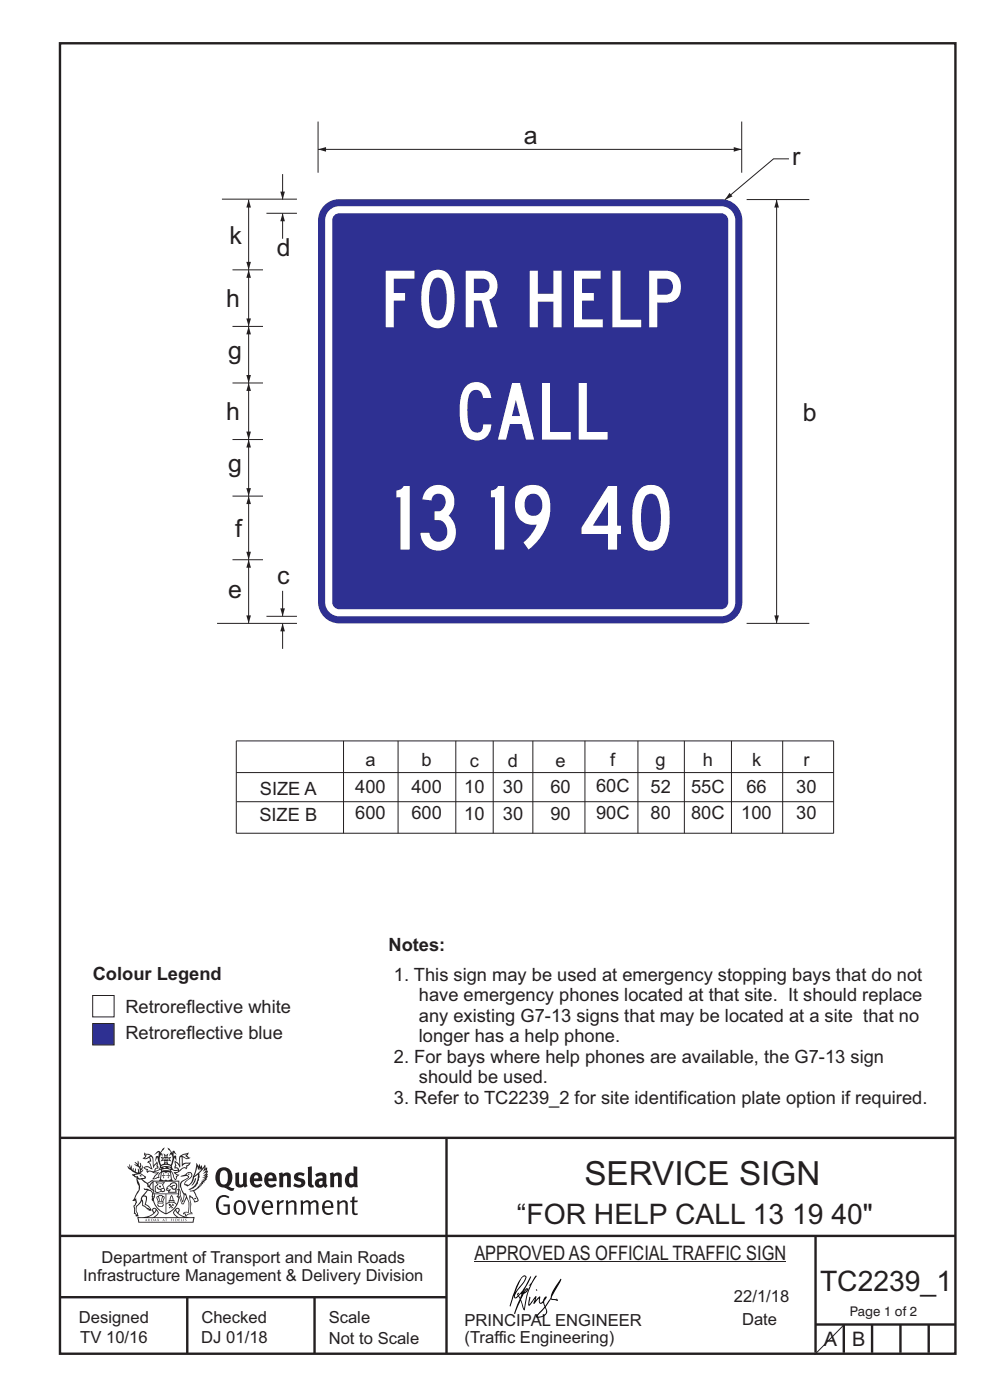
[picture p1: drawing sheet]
<svg xmlns="http://www.w3.org/2000/svg" width="210mm" height="297mm" viewBox="0 0 210 297" stroke-linecap="round" stroke-linejoin="round" font-family="sans-serif">
<g fill="none" stroke="#231f20" stroke-width=".51">
<path d="M12.7 9.2h190v278h-190zM12.7 241.4h190M94.7 241.4v45.8M12.7 275.2h82M12.7 262.2h190.1M39.7 275.2v12M66.7 275.2v12M173 262.1v24.9M173 281h29.6M179 281v6M185 281v6M191 281v6"/>
<path d="M197 281v6"/>
</g>
<g fill="#231f20">
<path d="M47 248.4a2.55 2.55 0 0 0 0 2.7l.3 .2a.81 .81 0 0 0 1-1v-.5a1.04 1.04 0 0 0-1.1-1.5zM46.3 248.1a1.82 1.82 0 0 1 2.1-.2 1.82 1.82 0 0 1 .9 1.8 2.29 2.29 0 0 1-.8 2l.7 .3h.5l-.2 .6a2.87 2.87 0 0 1-2-.7 2.12 2.12 0 0 1-1.7-3.1z" fill-rule="evenodd"/>
<path d="M49.9 248.9l.8-.2v2a.46 .46 0 0 0 .3 .6 .46 .46 0 0 0 .6-.3v-2.1l.7-.2v2.4l.2 .5-.5 .3-.3-.3a1.02 1.02 0 0 1-1.2 .3 1.02 1.02 0 0 1-.6-1.1z" fill-rule="evenodd"/>
<path d="M54 249.5l-.1 .5h.9a.49 .49 0 0 0-.2-.6 .49 .49 0 0 0-.6 .1zM53.4 249.1a1.34 1.34 0 0 1 1.6-.2 1.34 1.34 0 0 1 .6 1.5v.2h-1.7a.77 .77 0 0 0 .5 .8 .77 .77 0 0 0 .9-.4l.3 .5a1.59 1.59 0 0 1-2 .2 1.59 1.59 0 0 1-.5-2.1z" fill-rule="evenodd"/>
<path d="M57 249.5l-.1 .5h1a.49 .49 0 0 0-.2-.6 .49 .49 0 0 0-.7 .1zM56.4 249.1a1.34 1.34 0 0 1 1.6-.2 1.34 1.34 0 0 1 .7 1.5v.2h-1.8a.77 .77 0 0 0 .5 .8 .77 .77 0 0 0 .9-.4l.4 .5a1.59 1.59 0 0 1-2.1 .2 1.59 1.59 0 0 1-.5-2.1z" fill-rule="evenodd"/>
<path d="M59.2 248.9l.7-.2 .1 .4a.95 .95 0 0 1 1-.3 .95 .95 0 0 1 .7 .8v2.3h-.8v-2.3a.46 .46 0 0 0-.8 .1v2.2h-.8z" fill-rule="evenodd"/>
<path d="M62.6 249.1a1.75 1.75 0 0 1 2-.1l-.2 .5-.6-.2a.43 .43 0 0 0-.6 .3l.4 .3a1.04 1.04 0 0 1 1.2 1.1 1.04 1.04 0 0 1-1.4 1l-1.2-.4 .3-.6 1 .4 .4-.4a.88 .88 0 0 0-1-.5l-.4-.2-.1-.4z" fill-rule="evenodd"/>
<path d="M65.3 247.6l.8-.2 .1 3.8 .3 .2 .1 .4a.88 .88 0 0 1-1 0 .88 .88 0 0 1-.3-1z" fill-rule="evenodd"/>
<path d="M67.8 250.6a.43 .43 0 0 0-.1 .7 .43 .43 0 0 0 .7-.1v-.7zM66.8 249.1a1.7 1.7 0 0 1 2.4 .1v1.9l.3 .4-.4 .5-.5-.4a1.03 1.03 0 0 1-1.7-.1 1.03 1.03 0 0 1 .8-1.5h.7v-.4a.8 .8 0 0 0-1.2 .1z" fill-rule="evenodd"/>
<path d="M70 248.9l.7-.2 .1 .4a.95 .95 0 0 1 1-.3 .95 .95 0 0 1 .7 .8v2.3h-.8v-2.3a.46 .46 0 0 0-.8 .1v2.2h-.8z" fill-rule="evenodd"/>
<path d="M74.3 249.5a1.48 1.48 0 0 0 0 1.7h.5l.2-.1v-1.5l-.3-.2zM75 247.4l.8 .1 .1 4.4h-.7l-.1-.2a1.26 1.26 0 0 1-1.4 0 1.26 1.26 0 0 1-.5-1.3 1.29 1.29 0 0 1 .4-1.4 1.29 1.29 0 0 1 1.4-.1z" fill-rule="evenodd"/>
<path d="M46.4 253.9a1.72 1.72 0 0 1 2.3 0l-.3 .3a1.24 1.24 0 0 0-1.4-.2 1.24 1.24 0 0 0-.6 1.4 1.49 1.49 0 0 0 1.2 1.9l.7-.1v-1.3h-.8l-.1-.4h1.3v1.9a1.93 1.93 0 0 1-2.2 0 1.93 1.93 0 0 1-.7-2.2l.2-.8z" fill-rule="evenodd"/>
<path d="M50.4 255.1a1.65 1.65 0 0 0 .2 2.2 .99 .99 0 0 0 1-1.4 .78 .78 0 0 0-.4-.8 .78 .78 0 0 0-.8 0zM50 254.9a1.33 1.33 0 0 1 1.6-.1 1.33 1.33 0 0 1 .5 1.4 1.31 1.31 0 0 1-1.3 1.6 1.31 1.31 0 0 1-1.2-1.6v-.6z" fill-rule="evenodd"/>
<path d="M52.5 254.7l.4-.1 .9 2.6 .8-2.5h.5l-1.1 3h-.5z" fill-rule="evenodd"/>
<path d="M56.3 255.2l-.2 .7h1.3a.7 .7 0 0 0-.3-.8 .7 .7 0 0 0-.8 .1zM55.9 255a1.22 1.22 0 0 1 1.5-.2 1.22 1.22 0 0 1 .5 1.5h-1.8a.93 .93 0 0 0 .5 1 .93 .93 0 0 0 1.1-.2l.2 .3a1.43 1.43 0 0 1-1.8 .1 1.43 1.43 0 0 1-.6-1.7z" fill-rule="evenodd"/>
<path d="M58.7 254.7l.4-.1 .1 .5 .4-.4 .6-.1-.2 .5a.66 .66 0 0 0-.8 .7v1.9h-.4z" fill-rule="evenodd"/>
<path d="M60.6 254.7l.4-.1 .1 .5a.94 .94 0 0 1 1-.5 .94 .94 0 0 1 .8 .8v2.3h-.5l-.1-2.5a.81 .81 0 0 0-1.2 .3v2.2h-.4z" fill-rule="evenodd"/>
<path d="M63.7 254.7l.5-.1 .1 .5 .4-.3a.78 .78 0 0 1 1.1 .3 .9 .9 0 0 1 1-.5 .9 .9 0 0 1 .8 .8v2.3h-.5l-.1-2.5a.67 .67 0 0 0-1.1 .3v2.2h-.5v-2.4l-.4-.3-.7 .4v2.3h-.5z" fill-rule="evenodd"/>
<path d="M69 255.2l-.1 .7h1.3a.7 .7 0 0 0-.3-.8 .7 .7 0 0 0-.9 .1zM68.7 255a1.22 1.22 0 0 1 1.5-.2 1.22 1.22 0 0 1 .5 1.5h-1.8a.93 .93 0 0 0 .4 1 .93 .93 0 0 0 1.2-.2l.1 .3a1.44 1.44 0 0 1-1.7 .1 1.44 1.44 0 0 1-.6-1.7z" fill-rule="evenodd"/>
<path d="M71.4 254.7l.5-.1 .1 .5a.94 .94 0 0 1 1-.5 .94 .94 0 0 1 .8 .8v2.3h-.5l-.1-2.5a.81 .81 0 0 0-1.2 .3v2.2h-.4z" fill-rule="evenodd"/>
<path d="M74.7 253.9l.5-.1v.9h.7l-.1 .3h-.6v2.2l.1 .2h.5l.1 .3a.75 .75 0 0 1-1.2-.6v-2.1h-.4v-.3h.4z" fill-rule="evenodd"/>
<path d="M30.8 244.9l1.1 .3-.9 .5h-.4l.6-.5zM31.8 245.4h.2a2.44 2.44 0 0 1 .4 1.9l.1 .5 .7-1-.1 .6 .3 .3a.57 .57 0 0 0-.6 .7l-1-.1-.5 .2 .2-.5-.8-.3 .7-.1 .9 .5 .1-.1-.6-1.3-.2-.2h.5zM30.7 244.4l-.1 .5 .2 .4-.6 .4a1.04 1.04 0 0 0 1.4-.1l.2 .6-.3 .1-.2 .4a.94 .94 0 0 1 .8 1.1l-.2-.1a1.16 1.16 0 0 0-1.5-.1l.3 .4 .4 .2 .1 .5 .2 .1 .1-.2a.94 .94 0 0 1 1.1 .2l.8 .1-1.2 1.2a1.13 1.13 0 0 0 1.2-.2l.4-.1-.1-.4 .5-.8a.83 .83 0 0 0-.6 1.1l-.3-.1-.7 .4 1.1-1.4-.5 .1-.5-.1 1.3-.5-.1-.1-.9 .4v-.3l.2-.2 .3 .1 .1-.3-.2-.4v-.6l-.1-.4-.7 1v-.7a1.42 1.42 0 0 0-1.6-1.8z" fill-rule="evenodd"/>
<path d="M38.5 245.2l.5-.2 .7-.1-.6 .3 .8 .5h-.3zM38.3 245.5l.2-.1 .1 2a1.69 1.69 0 0 1 1.6-.6l-.8 .5 .1 .5a1.1 1.1 0 0 0-1.5 .6l-.1-.5-.2-.2h-.5l.3-.4-.3-.7a1.42 1.42 0 0 1 .8 1.1l.2-.1zM37.1 246.2l.1 1-.2 .3 .1 .4h.5l.1 .2a.96 .96 0 0 1-1.1-.1l-.1 .1a1.06 1.06 0 0 0 1.3 .2v.1a.72 .72 0 0 1-1 .2l.3 .5 .6 .2-.4 .2-.1 .6-.2-.3-.4-1.1-.4-.4 .4 .9a1.54 1.54 0 0 0 .7 1.2l.2-.3a.58 .58 0 0 1 .4-.8l.2-.1h-.3l-.5-.3 .9-.5a.93 .93 0 0 1 1.2-.5v.2l.2-.2 .1-.5a.99 .99 0 0 0 .7-.8l-1.3 .1-.3 .2-.1-1.4 .9 .4 .9-.3h-.4l-.5-.4 .4-.7-.6 .2a1.46 1.46 0 0 0-1.4 2.1v.4l-.2-.4z" fill-rule="evenodd"/>
<path d="M35.6 248.9l.2 .1-.1 .3 .4 .1h-.4v.6l-.1-.6h-.3l.3-.1z" fill-rule="evenodd"/>
<path d="M34.6 248.9l.2 .1v.3l.3 .1h-.3l-.1 .6v-.6h-.4l.4-.1z" fill-rule="evenodd"/>
<path d="M34.3 248.8a.57 .57 0 0 1 .9 .2 .57 .57 0 0 1 .9-.2l.2 1.4h-.2a.57 .57 0 0 1-.9 0 .69 .69 0 0 1-1.1 0zM34.2 248.1l-.3 2.1-.2 .4h3l-.2-.4-.3-2.1h-.2v.2l-.8-.1-.8 .1v-.2z" fill-rule="evenodd"/>
<path d="M34.2 252.4a.3 .3 0 0 0 .6 0 .3 .3 0 0 0-.6 0zM33.3 250.9l.3 .3-.3 .4a.79 .79 0 0 0 0 1.3l.8-.2-.1-.3a.55 .55 0 0 1-.7-.6l.1-.1 .2 .3 .3 .2 .8-.2-.4-.7 .4-.4-.7 .2zM33 250.7l1.1 .2 .9-.2-.4 .6 .4 1.2a.56 .56 0 0 1-.8 .3l-.2 .1a.73 .73 0 0 1-.9 .1 .73 .73 0 0 1-.3-1v-.4l.6-.4z" fill-rule="evenodd"/>
<path d="M35.6 251.8l.7-.4a.58 .58 0 0 1 1-.1 .58 .58 0 0 1-.4 .9l-.3-.3a.43 .43 0 0 1 .6-.4 .57 .57 0 0 0-.8 .2l-.2-.1-.3 .1 .4 .2a.55 .55 0 0 0 .9 .4v.5h-1.3l.3-.4-.1-.1-.6 .1 .2-.3-.2-.1zM35.4 251.8l-.1 .2a.39 .39 0 0 0 .2 .6h.3l-.2 .4h1.9l-.1-.8a.86 .86 0 0 0-.1-1.3 .86 .86 0 0 0-1.3 .4z" fill-rule="evenodd"/>
<path d="M36 254.8h.8v.2h-.8zM36.4 253.8l.2 .8h-.4zM36.4 253.5l-.3 .5-.1 .6h-.2v.4l-.7 .4 .2 .1a1.48 1.48 0 0 1 2.1 .2l.2-.1-.6-.5v-.5h-.2l-.1-.6z" fill-rule="evenodd"/>
<path d="M35.8 255.4l.4 .1 .1 .3 .3-.2-.2-.2a.38 .38 0 0 1 .5 .5l-.2-.2-.3 .2 .3 .2-.3 .3-.1-.4-.4 .4-.1-.2 .4-.3-.1-.1-.2 .1z" fill-rule="evenodd"/>
<path d="M34.5 254h.2v.2l-.2 .6h-.2zM33.6 255.3h.9v.2a.55 .55 0 0 1-.8 .4v-.2l-.2-.1zM33.4 254h.2l.2 .8h-.2zM33.6 255l.8-.1 .1 .2h-.8zM33.8 253.7h.5l-.2 1.1h-.1zM33.3 253.8l-.1 .3 .3 1.1a.48 .48 0 0 0-.1 .6 .48 .48 0 0 0 .5 .2h.5a.49 .49 0 0 0 .2-.8l.3-1.1-.1-.3a1.42 1.42 0 0 0-1.5 0z" fill-rule="evenodd"/>
<path d="M33.7 251.5l.4 .1 .1 .3h-.3z" fill-rule="evenodd"/>
<path d="M41.3 250.1l.3-.2-.2 .8-.6 .8h-.2l.5-.7z" fill-rule="evenodd"/>
<path d="M39.7 249l.3-.2 .5 .2a.88 .88 0 0 1-.6 1.1 1.22 1.22 0 0 0-.8 1.3l.5 .2a.72 .72 0 0 0 .9-.4l.5-.8 .2-.6 .8-.6v.2a2.85 2.85 0 0 1-2 2.9l.1 .1a2.13 2.13 0 0 0 1.9-1.5v-.3a2.01 2.01 0 0 0 .3-1.7l1.1-1.3-.4 1 .7-.5-.7 1 .8-.4-.8 .8 .7-.2-.9 .6 .8-.1-.8 .4h.7l-.8 .3 .3 .2h-.4l.2 .3h-.4l.2 .3h-.4l.1 .2h-.1a2.16 2.16 0 0 1-2 1.1l.1 .2 .4-.1a.76 .76 0 0 1 .7 .8l.5 1.2-.6 .2a1.45 1.45 0 0 0-1.1-1.3l.2 1.8-.1 1.8 .4 .3a1.07 1.07 0 0 0-1.2 .4v-.3l-.5-.2a.87 .87 0 0 1 1.1-.1v-.7a4.4 4.4 0 0 0-.6-3.1l-.1-.3h-.2a2.16 2.16 0 0 1-.7-2.2l.3-.4 1.2-.7a.55 .55 0 0 0-.4-.8zM37.8 252.4a.76 .76 0 0 1 .3 1.1l.6 1.6 .4-1.7 .2 .1a.61 .61 0 0 1-.1 .9l-.3 .8-.2 .1-.7-1.6-.3 .1a1.18 1.18 0 0 0 .1-1.4zM41.8 247.5l.2 .7 .3-.5v.6l.4-.5a1.9 1.9 0 0 1-1.2 1.4l-.3 .3zM38.2 249.6l1.4-.2 .2 .2v.3l-.5 .2a1.26 1.26 0 0 0-.9 1.9l.2 .7a1.84 1.84 0 0 1 .1 2.1l-.4-1.4a.96 .96 0 0 0-.4-1.2l-.4 .2a.78 .78 0 0 1 0 1.3l.1 .3h.4l.4 1.1a.38 .38 0 0 0 .2 .4 .38 .38 0 0 0 .4-.1l.6-1.2a2.94 2.94 0 0 1 .4 2.5l-.1 .4h-.8l-.3 .4v.2l.4-.1 .1 .4 .2 .1a1.02 1.02 0 0 1 1.3-.5v-.4l-.3-.1 .1-1.8-.3-1.3h.1a1.14 1.14 0 0 1 .8 1 .63 .63 0 0 0 .8-.2 .63 .63 0 0 0-.2-.9l-.6-1.2 .9-.6 .2-.4h.3l-.1-.2h.4l-.1-.3h.3l-.1-.3 .5-.1-.2-.2 .6-.4v-.2h-.2l.4-.5h-.3l.3-.5-.4 .1 .4-.5v-.3l-.3 .2 .2-.7-.1-.2-.4 .3v-.8l-.6 .8-.2-.8-.2 .5-.3-.7-.1 .6-.5-.8-.1 1.4-.6 1.8a1.81 1.81 0 0 1-1 1.5l-.6-.2a1.75 1.75 0 0 1 1.1-1.2 .75 .75 0 0 0 .1-1.3 .75 .75 0 0 0-1.2 .4z" fill-rule="evenodd"/>
<path d="M41.2 254.1h.3l.2 .2-.4 .1z" fill-rule="evenodd"/>
<path d="M29.4 258.4h11.6l-.1 .8h-11.4zM31.3 258.2l.5-.1a2.48 2.48 0 0 0 1.4-1.3l.3 .5-.5 .6-.5 .3zM32.5 256.6l.3-.2 .2 .1-.3 .7zM37.2 256.8a2.65 2.65 0 0 0 1.8 1.4h-1.1l-.5-.3-.5-.6zM37.4 256.5l.2-.1 .3 .2-.3 .6zM29.2 258.2l.1 1.2h11.8l.2-1.1-.2-.1a4.1 4.1 0 0 1-3.3-.9l.3-.4-.1-.6a1.06 1.06 0 0 0-1.3 1l.2 .4 .6 .5h-4.7l.3-.1a.84 .84 0 0 0 .6-.8 .84 .84 0 0 0-.5-.8l-.3-.2h-.5l-.1 .6 .3 .4a4.2 4.2 0 0 1-3.4 .9z" fill-rule="evenodd"/>
<path d="M31 258.7l.1 .2h-.2zM31 258.5l-.3 .6 .4-.2 .2 .2z" fill-rule="evenodd"/>
<path d="M31.3 258.6h.3v.4a.25 .25 0 0 0 .2-.1 .25 .25 0 0 0-.1-.3h.1a.29 .29 0 0 1 0 .4 .29 .29 0 0 1-.4 0 .29 .29 0 0 1 0-.4z" fill-rule="evenodd"/>
<path d="M32.2 258.6a.22 .22 0 0 1 .3 .2 .22 .22 0 0 1-.3 .2zM32 258.6l.1 .4a.33 .33 0 0 0 .4 0 .33 .33 0 0 0 0-.4 .33 .33 0 0 0-.5 0z" fill-rule="evenodd"/>
<path d="M32.9 258.7l.1 .2h-.2zM32.9 258.5l-.2 .6 .3-.2 .2 .2z" fill-rule="evenodd"/>
<path d="M33.3 258.6h.2l.1 .1 .2-.1-.2 .2 .2 .3-.3-.3-.1 .3h-.1l.2-.3z" fill-rule="evenodd"/>
<path d="M34.7 258.7l.1 .2h-.2zM34.7 258.5l-.3 .6 .4-.2 .2 .2z" fill-rule="evenodd"/>
<path d="M35 258.5h.5l-.2 .1v.5h-.2l.1-.5z" fill-rule="evenodd"/>
<path d="M36.2 258.6l.3-.1-.1 .1v.2h.1h-.1v.3h-.2z" fill-rule="evenodd"/>
<path d="M36.7 258.6h.2v.5h-.2z" fill-rule="evenodd"/>
<path d="M37.3 258.6a.22 .22 0 0 1 .3 .2 .22 .22 0 0 1-.3 .2zM37.1 258.6v.4a.33 .33 0 0 0 .5 0 .33 .33 0 0 0 0-.4 .33 .33 0 0 0-.5 0z" fill-rule="evenodd"/>
<path d="M37.8 258.6l.4-.1-.2 .1v.2h.1h-.1v.2l.2 .1h-.4z" fill-rule="evenodd"/>
<path d="M38.4 258.6h.2l-.1 .4 .2 .1h-.3z" fill-rule="evenodd"/>
<path d="M38.9 258.6h.2v.5h-.2z" fill-rule="evenodd"/>
<path d="M39.3 258.6h.2h-.1l.2 .3-.2 .2-.1-.1v-.1l.2 .1z" fill-rule="evenodd"/>
<path d="M34.2 247.4a1.51 1.51 0 0 1 2 .2 2.67 2.67 0 0 0-2.1 0zM35.7 247.6l.4 .1 .1 .3-.4-.1zM34.6 247.6h.5l.1 .2h-.4zM34 247.8l.3 .2h-.3zM34.9 246.9l.3-.2 .3 .2zM34.9 245.6l.2 .1v.3h-.2zM35 245.1l.2 .2 .2-.2-.1 .3h-.2zM35.1 246.3h.2l.1 .4-.2-.2-.2 .2zM35.3 245.7l.2-.1v.4h-.2zM34.4 245.7h.3l.1 .3-.4 .1 .2-.2zM35.7 245.7h.3l-.2 .2 .2 .2-.4-.1zM32.7 244.9l1-.5-.1 1-.2-.2-.3 .2-.3 1.1 .5-1 .3 .9a1.84 1.84 0 0 1 .2 1.7l.4 .1a2.48 2.48 0 0 1 2.2 0l.2-.2-.2-.7 .7-1.8 .4 .7-.2-1-.2-.1-.2 .3v-.9l.6 .4-.6-.8-.3 .1-.1 .4-.5-.9-.5-.3 .2 .5 .6 .5-.5 .8 .4-.4a2.06 2.06 0 0 1 0 2.3l-.5-.2-.2-.6 .1-.1 .8 .2-.4-.5 .4-.5-.7 .2-.2-.2 .2-.7-.5 .4-.5-.4 .2 .7-.2 .2-.7-.2 .4 .5-.4 .5 .8-.2 .1 .1-.2 .6-.5 .2a2.02 2.02 0 0 1 0-2.2l.3 .5-.1-.7-.3-.1 .8-1.2-.4 .3-.5 .8-.2-.3a.8 .8 0 0 0-.8 .5z" fill-rule="evenodd"/>
<path d="M29.2 250.1l.3 .1a.61 .61 0 0 1 .8 .4l.3 .2a.8 .8 0 0 1 .6 1l.4 .1 .5 .5a1 1 0 0 1 .5 1.1l-.1 .7v-.5h-.1a.96 .96 0 0 0-.8-1.3l-.2-.2h-.7l-.1-.1-.1 .1 .1 .3h.6l-1.2 1.3-.2 1-.4 .6a1.33 1.33 0 0 0-.5 1.8l.2 .5a1.26 1.26 0 0 1-.5-1.5l-.1-.3a1.56 1.56 0 0 0 .4-1.7l-.3 .2 .2-.5a3.2 3.2 0 0 0 .7-3zM30.4 253.9h.4a2.06 2.06 0 0 1-.1 1.6l.7 .5 .4 .4-.6-.1-.8-.6-.1-.9a.51 .51 0 0 1 .1-.9zM28.6 249.3a1.52 1.52 0 0 1 2.1 .5l-1.1 .2-.2-.1-.1-.4h-.5zM27.5 247v.8l-.3-.4h-.1a3.1 3.1 0 0 0 1.9 1.6l-1 .1 .5 .6 .5 .1 .1 1.1a1.84 1.84 0 0 1-.3 2.5l-.4 .9-.3 .4 .2 .1 .4-.1 .1 .4-.2 .5-.3 .2 .1 1.7h.2l.3 .5 .1 .1 .4-.1-.1-.5a1.3 1.3 0 0 1-.1-1.7l.9-1 .1 1.1 .6 .2 .5 .5 .1-.1 .2 .3h.5a1.85 1.85 0 0 0-1.2-1.4l.1-.3a1.39 1.39 0 0 0 0-1.4l-.5-.1 .5-.5a.66 .66 0 0 1 .9-.4 .66 .66 0 0 1 .3 .9l-.1 .4 .2-.1v.2l-.1 .3 .2 .5 .1-.3a2.24 2.24 0 0 0 .1-2.2 .73 .73 0 0 1-.7-.7 .73 .73 0 0 1 .6-.7v-.2a.94 .94 0 0 0-.9 .8 .48 .48 0 0 1-.1-.6 .48 .48 0 0 1 .5-.2l.5-.3a.51 .51 0 0 0-.8 .2l-.5 .2-1-.8h.6l.2-.5-1.2-.7 .5-.5v-.3l-.5 .4 .1-.2a.69 .69 0 0 0 .2-1v.4l-.2 .3v-1.1l-.3-.2 .1 .6-.1 .2-.4-1.3v.7l-.6-.4 .5 .7-.6-.2 .3 .3a1 1 0 0 1 .7 1.4l-.2-.8v.9l-.5-.2v-.8l-.2 .7-.2-.1-.1-.6-.2 .4-.2-.2 .1-.7-.2 .5z" fill-rule="evenodd"/>
<path d="M29.6 249.4l.2-.1 .3 .2z" fill-rule="evenodd"/>
<path d="M32.4 250.5h5.6v2l-.2-.1v-1.7h-5.2v2.5h5.2v-.8l.1 .2-.1 1.1v-.3h-2.5v4a4.1 4.1 0 0 0 2.6-3.6l.1-.1a4 4 0 0 1-2.8 3.9 4.2 4.2 0 0 1-2.8-4.7l.1 1.2 .1-.1a3.8 3.8 0 0 0 2.5 3.4v-4h-2.5l-.2-.9z" fill-rule="evenodd"/>
<circle cx="40" cy="249.1" r=".17"/>
</g>
<path d="M100.6 267.7h66.2" fill="none" stroke="#231f20" stroke-width=".21"/>
<g fill="#000001">
<path d="M111.6 273.7l.2-.2-.5 .7zM110.4 274.5l.3 .1-.3 .7-.3-.4zM110.9 270.9l.5-.1a9.3 9.3 0 0 1-2 3.2l-.1 .2 1-2.5zM110.6 271a14.7 14.7 0 0 0-2.2 4.9l-.3 1.2 .1 .1 .8-2.4a.42 .42 0 0 0 .2 .7 .42 .42 0 0 0 .6-.3l.2-.2 .2 .6-1.1 3.1h.2l1.1-2.8 .6 1.9 .2 .2 .2-.5a13.5 13.5 0 0 1 2-6.2l.5-.5-.2-.2-1.6 2.1 .4-.1a14.9 14.9 0 0 0-1.3 5.1l-.4-1.2a1.39 1.39 0 0 1 .2-1.8l.1-.2a.92 .92 0 0 0 .8-1.2 .75 .75 0 0 0-.7 .7l-.2 .2 1.6-3.4h-.1l-.4 .7a10.5 10.5 0 0 1-2.2 3.2l.2-.4a.32 .32 0 0 0-.4 .2 .32 .32 0 0 0 .1 .4l-.5 .4a3.2 3.2 0 0 1 1.1-2.3l.5-.6a2.49 2.49 0 0 0 .7-1.6l-.3-.2z" fill-rule="evenodd"/>
<path d="M115.6 277.5a1.15 1.15 0 0 1 .1 1.3 1.15 1.15 0 0 1-1.2 .5h-.5zM112.3 275.1l-.3 1.7 .3 .2 1.2-1.5-.3 1.1 1.1-1.2a.94 .94 0 0 0 .4 1.2l.5-.3 .3 .9-1.2 1.3a.98 .98 0 0 0-.5 1 1.9 1.9 0 0 0 2.3-1.3l-.1-.3a1.02 1.02 0 0 1 .3-1.4l.5-.9 1.5 .3-.2-.5v.3l-1.1-.2v-.2l2-3.6 .1-.3-.1-.1-1.8 2.7a6.6 6.6 0 0 1-1.5 3l-.2-.2a1.01 1.01 0 0 1 .4-1.4l.1-.2-.3-.2-.3 .5-.2 .5-.5 .4-.2-.4 .1-.9-.2-.1-.8 .9 .2-.9h-.1l-1.4 1.7 .2-1.4v-.1z" fill-rule="evenodd"/>
<path d="M113.7 273.5l.3 .3h-.3z" fill-rule="evenodd"/>
</g>
<path d="M19.7 217.1h4.5v4.6h-4.5z" fill-rule="evenodd" fill="#2e3092" stroke="#231f20" stroke-width=".21"/>
<path d="M19.7 211.2h4.5v4.5h-4.5z" fill-rule="evenodd" fill="#fff" stroke="#231f20" stroke-width=".21"/>
<g fill="none" stroke="#231f20" stroke-width=".21">
<path d="M72.9 157.2v19.6M84.4 157.2v19.6M96.7 157.2v19.6M104.6 157.2v19.6M113 157.2v19.6M124.1 157.2v19.6M135.3 157.2v19.6M145.2 157.2v19.6M155.2 157.2v19.6M166 157.2v19.6M176.8 157.2v19.6M176.8 157.2h-126.7v19.6h126.7"/>
<path d="M50.1 163.9h126.7M50.2 170.1h126.6"/>
</g>
<path d="M69.1 43.3a4.5 4.5 0 0 1 2.9-1.1h81a4.5 4.5 0 0 1 4.5 4.5v81a4.5 4.5 0 0 1-4.5 4.5h-81a4.5 4.5 0 0 1-4.5-4.5v-81a4.5 4.5 0 0 1 1.6-3.4z" fill-rule="evenodd" fill="#2e3092"/>
<path d="M70.1 44.4l1.2-.6 .7-.1h81a3 3 0 0 1 3 3v81a3 3 0 0 1-3 3h-81a3 3 0 0 1-3-3v-81a3 3 0 0 1 1.1-2.3z" fill-rule="evenodd" fill="#fff"/>
<path d="M71.1 45.5l.9-.3h81a1.5 1.5 0 0 1 1.5 1.5v81a1.5 1.5 0 0 1-1.5 1.5h-81a1.5 1.5 0 0 1-1.5-1.5v-81v-.4z" fill-rule="evenodd" fill="#2e3092"/>
<path d="M67.5 25.8v10.8M67.5 31.7h89.8M157.3 25.8v10.8" fill="none" stroke="#231f20" stroke-width=".21"/>
<g fill="#231f20">
<path d="M67.5 31.7l1.7-.5v1z"/>
<path d="M155.6 31.2l1.7 .5-1.7 .5z"/>
</g>
<path d="M167.4 33.7h-3.3l-10.3 8.7" fill="none" stroke="#231f20" stroke-width=".21"/>
<path d="M154.7 40.9l.7 .8-1.6 .7z" fill="#231f20"/>
<path d="M164.7 42.3v89.9" fill="none" stroke="#231f20" stroke-width=".21"/>
<g fill="#231f20">
<path d="M164.2 130.6h1l-.5 1.6z"/>
<path d="M164.7 42.3l.5 1.7h-1z"/>
</g>
<path d="M52.7 42.3v14.9" fill="none" stroke="#231f20" stroke-width=".21"/>
<g fill="#231f20">
<path d="M52.3 55.6h.9l-.5 1.6z"/>
<path d="M52.7 42.3l.5 1.7h-.9z"/>
</g>
<path d="M52.7 57.2v12" fill="none" stroke="#231f20" stroke-width=".21"/>
<g fill="#231f20">
<path d="M52.3 67.6h.9l-.5 1.6z"/>
<path d="M52.7 57.2l.5 1.7h-.9z"/>
</g>
<path d="M52.7 118.7v13.5" fill="none" stroke="#231f20" stroke-width=".21"/>
<g fill="#231f20">
<path d="M52.3 130.6h.9l-.5 1.6z"/>
<path d="M52.7 118.7l.5 1.7h-.9z"/>
</g>
<path d="M47.1 42.2h15.9M49.3 57.2h6.5M56.5 45.2h6.5M49.3 118.7h6.5M46 132.2h17M56.5 130.7h6.5M59.9 125.3v5.4" fill="none" stroke="#231f20" stroke-width=".21"/>
<path d="M59.5 129.1h.9l-.5 1.6z" fill="#231f20"/>
<path d="M59.9 36.9v5.4" fill="none" stroke="#231f20" stroke-width=".21"/>
<path d="M59.5 40.6h.9l-.5 1.7z" fill="#231f20"/>
<path d="M59.9 132.2v5.5" fill="none" stroke="#231f20" stroke-width=".21"/>
<path d="M59.9 132.2l.5 1.7h-.9z" fill="#231f20"/>
<path d="M59.9 45.2v5.5" fill="none" stroke="#231f20" stroke-width=".21"/>
<path d="M59.9 45.2l.5 1.7h-.9z" fill="#231f20"/>
<path d="M158.4 42.3h13.3M52.7 81.2v12M158.4 132.2h13.3" fill="none" stroke="#231f20" stroke-width=".21"/>
<g fill="#231f20">
<path d="M52.3 91.6h.9l-.5 1.6z"/>
<path d="M52.7 81.2l.5 1.7h-.9z"/>
</g>
<path d="M49.3 69.2h6.5M52.7 69.2v12M49.3 81.2h6.5M49.3 93.2h6.5" fill="none" stroke="#231f20" stroke-width=".21"/>
<g fill="#231f20">
<path d="M52.3 79.6h.9l-.5 1.6z"/>
<path d="M52.7 69.2l.5 1.7h-.9z"/>
</g>
<path d="M52.7 93.2v12" fill="none" stroke="#231f20" stroke-width=".21"/>
<g fill="#231f20">
<path d="M52.3 103.6h.9l-.5 1.6z"/>
<path d="M52.7 93.2l.5 1.7h-.9z"/>
</g>
<path d="M49.3 105.2h6.5M52.7 105.2v13.5" fill="none" stroke="#231f20" stroke-width=".21"/>
<g fill="#231f20">
<path d="M52.7 105.2l.5 1.7h-.9z"/>
<path d="M52.3 117.1h.9l-.5 1.6z"/>
</g>
<path d="M179 281.1l-6.2 6.3" fill="none" stroke="#231f20" stroke-width=".21"/>
<text font-size="18.7" fill="#fff" x="82.9" y="116.6">13 19 40</text>
<g font-size="16.7" fill="#fff">
<text x="80.5" y="69.4">FOR HELP</text>
<text x="96.4" y="93.2">CALL</text>
</g>
<text font-size="7.1" fill="#231f20" x="124" y="251.4">SERVICE SIGN</text>
<g font-size="6" fill="#231f20">
<text x="109.7" y="259.6">“FOR HELP CALL 13 19 40&quot;</text>
<text x="173.9" y="274">TC2239_1</text>
</g>
<g font-size="5.3" fill="#231f20">
<text x="111.1" y="30.5">a</text>
<text x="168" y="35.1">r</text>
<text x="48.7" y="51.7">k</text>
<text x="58.7" y="54.4">d</text>
<text x="48" y="65.1">h</text>
<text x="48.4" y="76.1">g</text>
<text x="48" y="89.1">h</text>
<text x="170.3" y="89.2">b</text>
<text x="48.4" y="100.1">g</text>
<text x="49.9" y="113.9">f</text>
<text x="58.8" y="124">c</text>
<text x="48.4" y="126.9">e</text>
</g>
<g font-size="4.2" fill="#231f20">
<text x="100.6" y="267.2">APPROVED AS OFFICIAL TRAFFIC SIGN</text>
<text x="174.7" y="285.6">A</text>
<text x="180.7" y="285.6">B</text>
</g>
<g font-size="3.9" fill="#231f20">
<text x="77.5" y="162.6">a</text>
<text x="89.4" y="162.6">b</text>
<text x="99.7" y="162.7">c</text>
<text x="107.7" y="162.7">d</text>
<text x="117.8" y="162.7">e</text>
<text x="129.4" y="162.5">f</text>
<text x="139.1" y="162.6">g</text>
<text x="149.1" y="162.5">h</text>
<text x="159.5" y="162.5">k</text>
<text x="170.4" y="162.6">r</text>
<text x="55.1" y="168.6">SIZE A</text>
<text x="75.4" y="168.2">400</text>
<text x="75.4" y="173.8">600</text>
<text x="87.3" y="168.2">400</text>
<text x="87.3" y="173.8">600</text>
<text x="98.5" y="168.3">10</text>
<text x="98.5" y="174">10</text>
<text x="106.7" y="168.3">30</text>
<text x="106.7" y="174">30</text>
<text x="116.7" y="168.3">60</text>
<text x="116.7" y="174">90</text>
<text x="126.4" y="168.1">60C</text>
<text x="126.4" y="173.7">90C</text>
<text x="138" y="168.2">52</text>
<text x="138" y="173.8">80</text>
<text x="146.6" y="168.2">55C</text>
<text x="146.6" y="173.8">80C</text>
<text x="157.2" y="173.8">100</text>
<text x="158.3" y="168.2">66</text>
<text x="168.9" y="168.2">30</text>
<text x="168.9" y="173.8">30</text>
<text x="55" y="174.3">SIZE B</text>
<text x="82.4" y="201.7">Notes:</text>
<text x="19.7" y="207.9">Colour Legend</text>
<text x="83.6" y="208.1">1. This sign may be used at emergency stopping bays that do not</text>
<text x="26.6" y="214.8">Retroreflective white</text>
<text x="88.8" y="212.4">have emergency phones located at that site. It should replace</text>
<text x="26.6" y="220.5">Retroreflective blue</text>
<text x="88.8" y="216.8">any existing G7-13 signs that may be located at a site that no</text>
<text x="88.8" y="221.1">longer has a help phone.</text>
<text x="83.6" y="225.4">2. For bays where help phones are available, the G7-13 sign</text>
<text x="88.8" y="229.8">should be used.</text>
<text x="83.6" y="234.1">3. Refer to TC2239_2 for site identification plate option if required.</text>
</g>
<g font-size="3.5" fill="#231f20">
<text x="21.6" y="267.9">Department of Transport and Main Roads</text>
<text x="17.7" y="271.8">Infrastructure Management &amp; Delivery Division</text>
<text x="16.7" y="280.6">Designed</text>
<text x="42.7" y="280.6">Checked</text>
<text x="69.7" y="280.6">Scale</text>
<text x="98.5" y="281.3">PRINCIPAL ENGINEER</text>
<text x="155.7" y="276.2">22/1/18</text>
<text x="157.4" y="281.2">Date</text>
<text x="17" y="284.8">TV 10/16</text>
<text x="42.7" y="284.8">DJ 01/18</text>
<text x="69.7" y="285.2">Not to Scale</text>
<text x="98.5" y="284.8">(Traffic Engineering)</text>
</g>
<text font-size="2.8" fill="#231f20" x="180.3" y="279.2">Page 1 of 2</text>
</svg>
